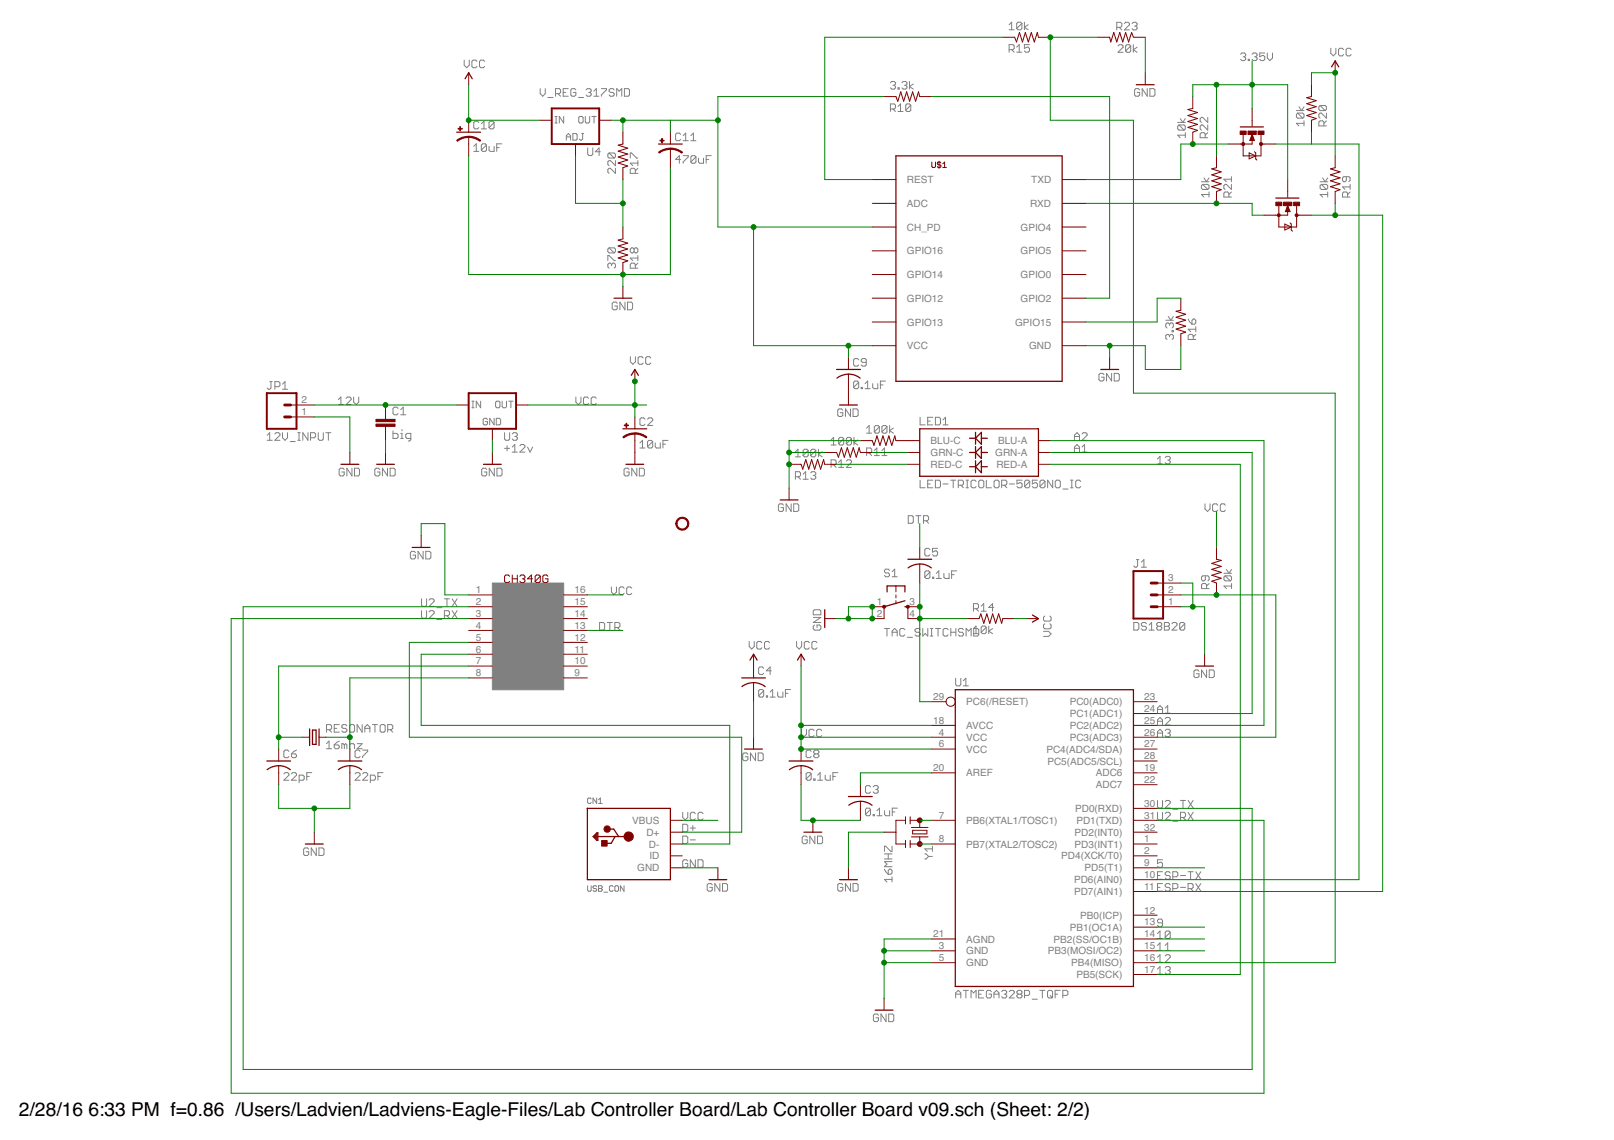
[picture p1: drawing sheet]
<svg xmlns="http://www.w3.org/2000/svg" width="297mm" height="210mm" viewBox="0 0 297 210" stroke-linecap="round" stroke-linejoin="round" font-family="sans-serif">
<path d="M90.6 107.4h13.1v19.6h-13.1z" fill="#808080" stroke="#808080" stroke-width=".18"/>
<g fill="none" stroke="#808080" stroke-width=".18">
<path d="M85.4 11.1v.9l.5 .5 .5-.5v-.9M87.8 11.3l-.3-.2h-.4l-.3 .2v.9l.3 .3h.4l.3-.3M89.2 11.3l-.3-.2h-.4l-.3 .2v.9l.3 .3h.4l.3-.3M99.4 16.3v1l.5 .4 .5-.4v-1M100.8 17.9h1M102.2 17.3h.7l.3-.3v-.4l-.3-.3h-.7v1.4M102.7 17.3l.5 .4M103.7 17h.4M104.6 16.3h-.9v1.4h.9M106 16.6l-.3-.3h-.4l-.2 .3v.9l.2 .2h.4l.3-.2v-.5h-.5M106.5 17.9h.9M107.9 16.6l.2-.3h.5l.2 .3v.2l-.2 .2"/>
<path d="M108.3 17h.3M108.6 17l.2 .3v.2l-.2 .2h-.5l-.2-.2M109.3 17.7h.9M109.3 16.8l.4-.5v1.4M110.7 16.3h.9v.3l-.9 .9v.2M113 16.6l-.2-.3h-.5l-.2 .3v.2l.2 .2h.5l.2 .3v.2l-.2 .2h-.5l-.2-.2M113.5 17.7v-1.4l.5 .5 .4-.5v1.4M114.9 16.3h.7l.2 .3v.9l-.2 .2h-.7zM163.9 15.2l.2-.2h.5l.2 .2v.3l-.2 .2M164.3 15.7h.3M164.6 15.7l.2 .2v.3l-.2 .2h-.5l-.2-.2M165.3 16.2h.2v.2h-.2z"/>
<path d="M165.3 19.6l.4-.5v1.4M166 15.2l.2-.2h.5l.2 .2v.3l-.2 .2M166.5 15.7h.2M166.7 15.7l.2 .2v.3l-.2 .2h-.5l-.2-.2M167.4 15v1.4M167.6 19.4l-.2-.3h-.5l-.2 .3v.9M167.6 19.4v.9l-.2 .2h-.5l-.2-.2M167.6 19.4l-.9 .9M168.1 15.5l-.7 .4 .7 .5M185.7 9.1h.7l.2-.2v-.5l-.2-.2h-.7v1.4M185.7 4.6l.5-.5v1.4M185.7 5.5h.9"/>
<path d="M186.2 9.1l.4 .5M187.1 8.7l.5-.5v1.4M187.1 9.6h1M188.1 4.3v.9l-.3 .3h-.5l-.2-.3M188.1 4.3l-.3-.2h-.5l-.2 .2v.9M188.1 4.3l-1 .9M188.5 4.1v1.4M189.2 4.6l-.7 .4 .7 .5M189.5 8.2h-1v.7l.7-.2 .3 .2v.5l-.3 .2h-.4l-.3-.2M205.5 5h.7l.3-.2v-.5l-.3-.2h-.7v1.4M205.8 8.5l.2-.3h.5l.2 .3v.2l-.9 .9h.9M206 5l.5 .5"/>
<path d="M206.9 4.3l.3-.2h.4l.3 .2v.3l-1 .9h1M208.1 8.5v.9l-.2 .2h-.5l-.2-.2M208.1 8.5l-.2-.3h-.5l-.2 .3v.9M208.1 8.5l-.9 .9M208.3 4.3l.3-.2h.4l.3 .2v.3l-.3 .2M208.6 8.2v1.4M208.8 4.8h.2M209 4.8l.3 .2v.3l-.3 .2h-.4l-.3-.2M209.3 8.7l-.7 .5 .7 .4M209.7 16.6l-.2-.3h-.5l-.2 .3v.9l.2 .2h.5l.2-.2v-.5h-.4M211.1 16.3v1.4l-.9-1.4v1.4M211.6 16.3h.7l.3 .3v.9l-.3 .2h-.7z"/>
<path d="M228.3 10l.3-.2h.4l.3 .2v.2l-.3 .3M228.8 10.5h.2M229 10.5l.3 .2v.2l-.3 .3h-.4l-.3-.3M229.7 10.9h.3v.3h-.3zM230.4 10l.3-.2h.4l.3 .2v.2l-.3 .3M230.9 10.5h.2M231.1 10.5l.3 .2v.2l-.3 .3h-.4l-.3-.3M232.8 9.8h-1v.7l.7-.3 .3 .3v.4l-.3 .3h-.4l-.3-.3M233.2 9.8v.9l.5 .5 .5-.5v-.9M239.1 19.7l.4 .7 .5-.7M243 19.4l-.3 .3v.4l.3 .3h.9M243 19.4h.9l.2 .3v.4l-.2 .3"/>
<path d="M243 19.4l.9 1M244.9 8.9v.9l.5 .5 .5-.5v-.9M247.3 9.1l-.3-.2h-.4l-.3 .2v1l.3 .2h.4l.3-.2M248.7 9.1l-.3-.2h-.4l-.3 .2v1l.3 .2h.4l.3-.2M87.2 26.9l.5-.4v1.4M87.2 27.9h.9M88.1 22.6l-.2-.3h-.5l-.2 .3v.9l.2 .2h.5l.2-.2M88.6 23.7h.9M88.6 22.8l.5-.5v1.4M89.5 26.7v.9l-.2 .3h-.5l-.2-.3M89.5 26.7l-.2-.2h-.5l-.2 .2v.9M89.5 26.7l-.9 .9"/>
<path d="M90 26.9v.7l.2 .3h.7v-1M90.9 22.6l-.2-.3h-.5l-.2 .3v.9M90.9 22.6v.9l-.2 .2h-.5l-.2-.2M90.9 22.6l-.9 .9M91.4 27.2h.5M92.4 26.5h-1v1.4M102.1 22.6h.4M102.1 21.4h.4M102.3 21.4v1.2M103.7 21.4v1.2l-.8-1.2v1.2M104.2 25.8v-.8l.4-.4 .4 .4v.8M104.2 25.2h.8"/>
<path d="M105.4 24.6h.6l.2 .2v.8l-.2 .2h-.6zM106.5 21.6l.2-.2h.4l.2 .2v.8l-.2 .2h-.4l-.2-.2zM107 24.6h.4M107.2 24.6v1l-.2 .2-.4-.2M107.7 21.4v1l.2 .2h.4l.2-.2v-1M108.2 27.2v1.2l.2 .2h.5l.2-.2v-1.2M108.9 21.4h.8M109.3 21.4v1.2M110.5 27.9h-.9l.7-.7v1.4M112.1 28.2h.9l.3 .2v.5l-.3 .2M112.1 28.2l-.2 .2v.5l.2 .2h.9M112.1 28.2l.9 .9"/>
<path d="M113.3 29.6v.9l-1-.9h-.2l-.2 .2v.5l.2 .2M113.3 31v.9l-1-.9h-.2l-.2 .2v.5l.2 .2M116 29.1v-.9h.2l1 .9h.2M116.9 31.9v-.7l-.2-.2h-.5l-.2 .2v.7h1.4M117.4 30h-1.4l.5 .5M117.4 31l-.5 .5M117.4 29.6v.9M125.3 29.4h-1l.7-.7v1.4M125.3 24.7l-.3-.2h-.4l-.3 .2v1l.3 .2h.4l.3-.2M125.7 28.7h1v.2l-1 .9v.3M125.7 25.9h1M125.7 25l.5-.5v1.4"/>
<path d="M127.1 25.9h1M127.1 25l.5-.5v1.4M128.1 28.9l-.3-.2h-.4l-.3 .2v.9M128.1 28.9v.9l-.3 .3h-.4l-.3-.3M128.1 28.9l-1 .9M128.5 29.1v.7l.3 .3h.7v-1M130 29.4h.4M130.9 28.7h-.9v1.4M163.9 20.1h.7l.2-.3v-.4l-.2-.3h-.7v1.4M164.3 20.1l.5 .4M165.3 20.5h.9M216.7 22.5h1.4"/>
<path d="M217 23h.9l.2 .2v.5l-.2 .3M217 23l-.3 .2v.5l.3 .3h.9M217 23l.9 1M217.2 21.8l.5 .7 .4-.7M218.1 24.9h-1.4l.5 .5M218.1 24.4v1M221.1 33.5h1.4M221.3 34l-.2 .2v.4l.2 .3h1M221.3 34h1l.2 .2v.4l-.2 .3M221.3 34l1 .9M221.6 32.8l.4 .7 .5-.7M221.8 25.4v-.7l-.2-.3h-.5l-.2 .3v.7h1.4"/>
<path d="M222.3 21.6v.9l-1-.9h-.2l-.2 .2v.5l.2 .2M222.3 23v1l-1-1h-.2l-.2 .2v.5l.2 .3M222.3 24.4l-.5 .5M222.5 35.8h-1.4l.5 .5M222.5 35.3v1M226.2 36.3v-.7l-.3-.3h-.4l-.3 .3v.7h1.4M226.6 32.5v1M226.6 34v.9l-.9-.9h-.2l-.3 .2v.4l.3 .3M226.6 35.3l-.4 .5M226.6 33h-1.4l.5 .5M238.6 20.4h1.4M238.8 20.8h1l.2 .3v.4l-.2 .3"/>
<path d="M238.8 20.8l-.2 .3v.4l.2 .3h1M238.8 20.8l1 1M240 22.7h-1.4l.5 .5M240 22.2v1M243 33.5h1.3M243.2 34h.9l.2 .2v.4l-.2 .3M243.2 34l-.2 .2v.4l.2 .3h.9M243.2 34l.9 .9M243.4 32.8l.5 .7 .4-.7M243.6 23.2v-.7l-.2-.3h-.4l-.3 .3v.7h1.4M244.1 22.2l-.5 .5M244.1 20.8v1l-.9-1h-.2l-.3 .3v.4l.3 .3"/>
<path d="M244.3 35.8h-1.3l.4 .5M244.3 35.3v1M247.8 32.5v.7l-.3 .3h-.2l-.2-.3v-.4l.2-.3h.9l.3 .3v.4l-.3 .3M248 36.3v-.7l-.2-.3h-.5l-.2 .3v.7h1.4M248.5 35.3l-.5 .5M248.5 34.4h-1.4l.4 .5M248.5 34v.9M111.9 48v-.9h.2l.9 .9h.3M112.1 45.6h.9l.3 .3v.4l-.3 .3M112.1 45.6l-.2 .3v.4l.2 .3h.9M112.1 45.6l.9 1M112.6 48.7l.2-.2h.2l.3 .2v.4l-.3 .3"/>
<path d="M112.6 48.7l-.3-.2h-.2l-.2 .2v.4l.2 .3M112.6 48.7v.2M113.6 55.9l-.2-.3h-.5l-.2 .3v.9l.2 .2h.5l.2-.2v-.5h-.5M115 55.6v1.4l-.9-1.4v1.4M115.5 55.6h.7l.2 .3v.9l-.2 .2h-.7zM116.7 45.9l-.2-.3h-.3l-.2 .3v.4l.2 .3h.3l.2-.3M116.7 45.9l.2-.3h.3l.2 .3v.4l-.2 .3h-.3l-.2-.3M116.7 45.9v.4M116.9 49.4v-.7l-.2-.2h-.5l-.2 .2v.7h1.4M117.4 47.1v.9M117.4 48.5l-.5 .4M117.4 47.5h-1.4l.5 .5"/>
<path d="M214.5 59h1.4M215 58.3l.5 .7 .4-.7M215.2 59.7l-.2-.2h-.2l-.3 .2v.5l.3 .2M215.2 59.7v.2M215.2 59.7l.3-.2h.2l.2 .2v.5l-.2 .2M218.7 58.7l.2 .5 .5 .5M219.6 58.7h.2l.3 .3v.5l-.3 .2h-.4v-.7zM49.6 70.3h.5M49.9 70.3v1.1l-.3 .3h-.2l-.2-.3M50.6 79.9l.2-.2h.5l.2 .2v.2l-.9 1h.9M50.6 71.2h.7l.2-.2v-.5l-.2-.2h-.7v1.4M52 79.7v.9l.5 .5 .4-.5v-.9"/>
<path d="M52 71.7h.9M52 70.7l.5-.4v1.4M54.8 79.7h.5M55 79.7v1.4M56.7 79.7v1.4l-1-1.4v1.4M58.6 79.7v1.1l.2 .3h.5l.2-.3v-1.1M60 79.7h.9M60.4 79.7v1.4M62.3 73.6l.4-.5v1.4M62.3 74.5h.9M63.7 73.3l.2-.2h.5l.2 .2v.3l-.9 .9h.9M65.1 73.1v.9l.5 .5 .4-.5v-.9"/>
<path d="M72.3 79.3v1.4h.7l.3-.2v-.5l-.3-.2h-.7M73.3 75.2l-.3-.2h-.4l-.3 .2v.9l.3 .3h.4l.3-.3M73.7 79.8h.3v.9M73.7 76.4h1M73.7 75.4l.5-.4v1.4M74 79.1v.2M86.8 75.1h.4M86.8 73.9h.4M87 73.9v1.2M88.5 73.9v1.2l-.8-1.2v1.2M89.7 77.2l-.2-.2h-.4l-.2 .2v.8l.2 .2h.4l.2-.2v-.4h-.4M90.9 77v1.2l-.8-1.2v1.2"/>
<path d="M91.2 74.1l.2-.2h.4l.2 .2v.8l-.2 .2h-.4l-.2-.2zM91.3 77h.6l.2 .2v.8l-.2 .2h-.6zM92.4 73.9v1l.2 .2h.4l.2-.2v-1M92.9 79.7v1.1l.2 .3h.5l.2-.3v-1.1M93.6 73.9h.8M94 73.9v1.2M94.3 79.9l.2-.2h.5l.2 .2v.2l-.2 .3M106 73.1v.9l.4 .5 .5-.5v-.9M108.3 73.3l-.2-.2h-.5l-.2 .2v1l.2 .2h.5l.2-.2M109.7 73.3l-.2-.2h-.5l-.2 .2v1l.2 .2h.5l.2-.2M116 65.7v.9l.5 .5 .4-.5v-.9M118.4 65.9l-.3-.2h-.4l-.3 .2v.9l.3 .3h.4l.3-.3"/>
<path d="M118.7 77.2l-.2-.3h-.5l-.2 .3v.9l.2 .2h.5l.2-.2M119.2 77.2l.2-.3h.5l.2 .3v.2l-.9 .9h.9M119.8 65.9l-.3-.2h-.4l-.3 .2v.9l.3 .3h.4l.3-.3M155.1 75.5l-.2-.2h-.5l-.2 .2v1l.2 .2h.5l.2-.2v-.5h-.5M156.5 75.3v1.4l-.9-1.4v1.4M157 75.3h.7l.2 .2v1l-.2 .2h-.7zM158 66.3l-.2-.3h-.5l-.2 .3v.9l.2 .2h.5l.2-.2M158 70.4l-.2-.2h-.5l-.2 .2v.9M158 70.4v.9l-.2 .3h-.5l-.2-.3M158 70.4l-.9 .9M158.5 71.3h.2v.3h-.2zM159.2 71.6h.9"/>
<path d="M159.2 70.6l.5-.4v1.4M159.4 66.7h-.7l-.2-.2v-.2l.2-.3h.5l.2 .3v.9l-.2 .2h-.5l-.2-.2M159.5 78.8l.5-.4v1.4M159.5 79.8h.9M160.6 70.6v.7l.2 .3h.7v-1M161.8 78.6v.9l-.2 .3h-.5l-.2-.3M161.8 78.6l-.2-.2h-.5l-.2 .2v.9M161.8 78.6l-.9 .9M162 70.9h.5M163 70.2h-1v1.4M163.2 78.6v.9l-.2 .3h-.5l-.2-.3M163.2 78.6l-.2-.2h-.5l-.2 .2v.9"/>
<path d="M163.2 78.6l-.9 .9M163.7 78.4v1.4M164.4 78.8l-.7 .5 .7 .5M169.3 76.8v1.4h1M170.7 77.5h.5M171.7 76.8h-1v1.4h1M172.1 76.8h.7l.3 .3v.9l-.3 .2h-.7zM173.5 78.2h1M173.5 77.3l.5-.5v1.4M199.1 79.9l.3-.2h.4l.3 .2v.2l-1 1h1M203.2 69l-.3-.3h-.4l-.3 .3v.9l.3 .2h.4l.3-.2v-.5h-.5M204.6 68.7v1.4l-1-1.4v1.4"/>
<path d="M205.1 68.7h.7l.2 .3v.9l-.2 .2h-.7zM215.2 61.8l-.2-.2h-.2l-.3 .2v.5l.3 .2M215.2 61.8v.2M215.2 61.8l.3-.2h.2l.2 .2v.5l-.2 .2M215.7 60.9h.2v.2h-.2zM219.6 62.5v-.7l-.2-.2h-.5l-.2 .2v.7h1.4M220.1 61.6l-.5 .4M220.1 60.6h-1.4l.4 .5M220.1 60.2v.9M49.2 80.1l.4-.4v1.4M49.2 81.1h.9M53.4 81.3h.9"/>
<path d="M54.8 81.1h.5M57.1 80.6h.7l.3-.2v-.5l-.3-.2h-.7v1.4M63.4 86.4l-.3-.2h-.4l-.3 .2v1l.3 .2h.4l.3-.2v-.5h-.5M64.8 86.2v1.4l-1-1.4v1.4M65.2 86.2h.7l.3 .2v1l-.3 .2h-.7zM69.9 86.4l-.2-.2h-.5l-.2 .2v1l.2 .2h.5l.2-.2v-.5h-.5M71.3 86.2v1.4l-.9-1.4v1.4M71.8 86.2h.7l.2 .2v1l-.2 .2h-.7zM73.7 80.7h.5M75.6 80.7h-.7l-.2-.2v-.5l.2-.2h.7v1.2l-.2 .2h-.3M89.6 86.4l-.3-.2h-.4l-.3 .2v1l.3 .2h.4l.3-.2v-.5h-.5M91 86.2v1.4l-1-1.4v1.4"/>
<path d="M91.5 86.2h.7l.2 .2v1l-.2 .2h-.7zM92.9 82.5h.9M93.3 82.1v.9M94.3 82.3l.4-.4v1.3M94.3 83.2h.9M94.7 80.4h.3M95 80.4l.2 .2v.2l-.2 .3h-.5l-.2-.3M95.7 82.1l.2-.2h.5l.2 .2v.2l-.9 .9h.9M97.1 82.3l.5 .9 .4-.9M115.8 86.4l-.3-.2h-.4l-.2 .2v1l.2 .2h.4l.3-.2v-.5h-.5M117.2 86.2v1.4l-.9-1.4v1.4M117.7 86.2h.7l.2 .2v1l-.2 .2h-.7z"/>
<path d="M117.8 81.6l.4-.5v1.4M117.8 82.5h.9M120.1 81.3l-.2-.2h-.5l-.2 .2v1M120.1 81.3v1l-.2 .2h-.5l-.2-.2M120.1 81.3l-.9 1M120.6 81.6v.7l.2 .2h.7v-.9M122 81.8h.5M122.9 81.1h-.9v1.4M144.2 93l-.2-.2h-.5l-.2 .2v.9l.2 .3h.5l.2-.3v-.4h-.5M145.6 92.8v1.4l-.9-1.4v1.4M146.1 92.8h.7l.2 .2v.9l-.2 .3h-.7zM146.4 83.2l.5-.5v1.4"/>
<path d="M146.4 84.1h.9M146.4 87.8h.7l.2-.3v-.4l-.2-.3h-.7v1.4M146.9 87.8l.4 .4M147.8 87.3l.5-.5v1.4M147.8 88.2h.9M148.7 83v.9l-.2 .2h-.5l-.2-.2M148.7 83l-.2-.3h-.5l-.2 .3v.9M148.7 83l-.9 .9M149.2 87.1l.2-.3h.5l.2 .3v.2l-.2 .2M149.7 87.5h.2M149.9 87.5l.2 .3v.2l-.2 .2h-.5l-.2-.2M150.1 83v.9l-.2 .2h-.5l-.2-.2"/>
<path d="M150.1 83l-.2-.3h-.5l-.2 .3v.9M150.1 83l-.9 .9M150.6 82.7v1.4M151.3 83.2l-.7 .5 .7 .4M153 81l.4-.5v1.4M153 81.9h.9M153 85.6h.6l.3-.2v-.5l-.3-.2h-.6v1.4M153.4 85.6l.5 .5M154.3 85.1l.5-.4v1.4M154.3 86.1h1M155.3 80.8v.9l-.3 .2h-.4l-.3-.2M155.3 80.8l-.3-.3h-.4l-.3 .3v.9"/>
<path d="M155.3 80.8l-1 .9M155.8 84.9l.2-.2h.5l.2 .2v.2l-.9 1h.9M156.7 80.8v.9l-.2 .2h-.5l-.2-.2M156.7 80.8l-.2-.3h-.5l-.2 .3v.9M156.7 80.8l-.9 .9M157.2 80.5v1.4M157.9 81l-.7 .5 .7 .4M159.5 83.4h.7l.2-.2v-.5l-.2-.2h-.7v1.4M160 83.4l.4 .5M160.9 83l.5-.5v1.4M160.9 83.9h.9M162.3 83l.5-.5v1.4"/>
<path d="M162.3 83.9h.9M167.2 95h.7l.2 .2v.9l-.2 .3h-.7zM168.6 95h.9M169 95v1.4M169.3 88.4v1.4h1M170 95.9h.7l.2-.2v-.5l-.2-.2h-.7v1.4M170.4 95.9l.5 .5M170.7 89.1h.5M171.7 88.4h-1v1.4h1M172.1 88.4h.7l.3 .2v1l-.3 .2h-.7zM173.5 89.1h1M175 88.4h.9"/>
<path d="M175.4 88.4v1.4M176.4 89.3h.7l.2-.2v-.5l-.2-.2h-.7v1.4M176.8 89.3l.5 .5M177.8 89.8h.4M177.8 88.4h.4M178 88.4v1.4M179.6 88.6l-.2-.2h-.5l-.2 .2v1l.2 .2h.5l.2-.2M180.4 88.4h.4l.3 .2v1l-.3 .2h-.4l-.3-.2v-1zM181.5 88.4v1.4h1M183.2 88.4h.4l.3 .2v1l-.3 .2h-.4l-.3-.2v-1zM184.3 89.3h.8l.2-.2v-.5l-.2-.2h-.8v1.4M184.8 89.3l.5 .5"/>
<path d="M185.8 89.1h.9M188.1 88.4h-.9v.7l.4-.2h.3l.2 .2v.5l-.2 .2h-.5l-.2-.2M189.5 88.6v1l-.2 .2h-.5l-.2-.2M189.5 88.6l-.2-.2h-.5l-.2 .2v1M189.5 88.6l-.9 1M190.9 88.4h-.9v.7l.5-.2h.2l.2 .2v.5l-.2 .2h-.5l-.2-.2M192.3 88.6v1l-.2 .2h-.5l-.2-.2M192.3 88.6l-.2-.2h-.5l-.2 .2v1M192.3 88.6l-.9 1M193.7 88.4v1.4l-.9-1.4v1.4M194.2 88.6l.2-.2h.5l.2 .2v1l-.2 .2h-.5l-.2-.2zM195.6 90h1"/>
<path d="M197 89.8h.5M197 88.4h.5M197.3 88.4v1.4M197.7 81.1v-1l.5-.4 .5 .4v1M197.7 82.5h1M197.7 83.2v-.9l.5-.4 .5 .4v.9M197.7 80.4h1M198.9 88.6l-.2-.2h-.5l-.2 .2v1l.2 .2h.5l.2-.2M199.1 83.2h1M199.1 82.3l.5-.4v1.3M213 84.5l.5-.5v1.4M213 85.4h1"/>
<path d="M214.4 84.3l.3-.3h.4l.3 .3v.2l-.3 .2M214.9 84.7h.2M215.1 84.7l.3 .3v.2l-.3 .2h-.4l-.3-.2M221.8 92.8v.9l.4 .5 .5-.5v-.9M224.1 93l-.2-.2h-.5l-.2 .2v.9l.2 .3h.5l.2-.3M225.5 93l-.2-.2h-.5l-.2 .2v.9l.2 .3h.5l.2-.3M76.5 101.7l-.3-.2h-.4l-.3 .2v1l.3 .2h.4l.3-.2v-.5h-.5M77.6 110.3v1.1l.2 .3h.5l.2-.3v-1.1M77.6 112.4v1.2l.2 .2h.5l.2-.2v-1.2M77.9 101.5v1.4l-1-1.4v1.4M78.4 101.5h.7l.2 .2v1l-.2 .2h-.7zM79 110.5l.2-.2h.5l.2 .2v.2l-.9 1h.9"/>
<path d="M79 112.7l.2-.3h.5l.2 .3v.2l-.9 .9h.9M80.4 111.9h.9M80.4 114.1h.9M81.8 113.4h.7l.2-.3v-.4l-.2-.3h-.7v1.4M81.8 110.3h.9M82.3 110.3v1.4M82.3 113.4l.4 .4M83.2 110.3l.9 1.4M83.2 112.4l.9 1.4M84.1 110.3l-.9 1.4M84.1 112.4l-.9 1.4M110.3 114.6h.7l.3 .3v.9l-.3 .2h-.7z"/>
<path d="M111.8 114.6h.9M112.2 114.6v1.4M112.5 108.1v.9l.5 .5 .5-.5v-.9M113.2 115.5h.7l.2-.2v-.4l-.2-.3h-.7v1.4M113.6 115.5l.5 .5M114.9 108.3l-.3-.2h-.4l-.3 .2v.9l.3 .3h.4l.3-.3M116.3 108.3l-.3-.2h-.4l-.3 .2v.9l.3 .3h.4l.3-.3M137.9 118.1v.9l.4 .5 .5-.5v-.9M140.2 118.3l-.2-.2h-.5l-.2 .2v1l.2 .2h.5l.2-.2M141.6 118.3l-.2-.2h-.5l-.2 .2v1l.2 .2h.5l.2-.2M146.6 118.1v.9l.5 .5 .4-.5v-.9M148.9 118.3l-.2-.2h-.4l-.3 .2v1l.3 .2h.4l.2-.2"/>
<path d="M149.7 113.7h1.4l-1.4 .9h1.4M149.9 115.1l-.2 .2v.5l.2 .2h.9l.3-.2v-.5l-.3-.2h-.4v.4M149.9 112.3h.9l.3 .2v.7h-1.4v-.7zM150.4 118.3l-.3-.2h-.5l-.2 .2v1l.2 .2h.5l.3-.2M162.8 115.7h.9M163.2 115.7v1.4M163.7 105l-.2-.2h-.5l-.2 .2v.3l.2 .2h.5l.2 .2v.3l-.2 .2h-.5l-.2-.2M164.2 117.1v-.9l.5-.5 .4 .5v.9M164.2 116.4h.9M164.2 106.2h.9M164.2 105.3l.5-.5v1.4M166.5 116l-.2-.3h-.5l-.2 .3v.9l.2 .2h.5l.2-.2"/>
<path d="M167 117.3h.9M169.3 116l-.2-.3h-.5l-.2 .3v.2l.2 .2h.5l.2 .2v.3l-.2 .2h-.5l-.2-.2M169.8 115.7v1.4l.5-.5 .5 .5v-1.4M171.1 105.3l-.2-.2h-.5l-.2 .2v1M171.1 105.3v1l-.2 .2h-.5l-.2-.2M171.1 101.2l-.2-.2h-.5l-.2 .2v.9l.2 .3h.5l.2-.3M171.1 105.3l-.9 1M171.2 115.7h.5M171.2 117.1h.5M171.4 115.7v1.4M171.6 106.3h.3v.2h-.3zM172.2 115.7h.9"/>
<path d="M172.3 106.5h.9M172.3 105.6l.5-.5v1.4M172.6 101h-1v.7l.5-.3h.2l.3 .3v.4l-.3 .3h-.4l-.3-.3M172.6 115.7v1.4M173.7 105.6v.7l.2 .2h.8v-.9M174.5 116l-.2-.3h-.5l-.2 .3v.9l.2 .2h.5l.2-.2M175 116.4h.9M175 115.7v1.4M175.1 105.8h.5M175.9 115.7v1.4M176.1 105.1h-1v1.4M177.3 116l-.2-.3h-.5l-.2 .3v.2l.2 .2h.5l.2 .2v.3l-.2 .2h-.5l-.2-.2"/>
<path d="M177.8 117.1v-1.4l.5 .5 .4-.5v1.4M179.2 115.7l.4-.4v1.4M179.2 116.7h.9M179.2 112.1h.7l.2-.3v-.4l-.2-.3h-.7v1.4M179.2 115.7h.7l.2 .3v.9l-.2 .2h-.7zM179.6 112.1l.5 .4M180.6 111.6l.4-.5v1.4M180.6 112.5h.9M181.5 115.5v.9l-.2 .3h-.5l-.2-.3M181.5 115.5l-.9 .9M181.5 115.5l-.2-.2h-.5l-.2 .2v.9M182 115.3v1.4"/>
<path d="M182.7 115.7l-.7 .5 .7 .5M182.9 111.8h-.9l.7-.7v1.4M192 116.2h1l.4 .5-.4 .5h-1M192.3 114.9l-.3 .2v.4l.3 .3h.9l.2-.3v-.4l-.2-.2M192.3 113.4l-.3 .3v.4l.3 .3h.9l.2-.3v-.4l-.2-.3M208.7 114.6h.7l.2 .3v.9l-.2 .2h-.7zM209.1 103h.5M209.4 103v1.2l-.3 .2h-.2l-.2-.2M210.1 104.4h.9M210.1 103.5l.4-.5v1.4M211 114.9l-.2-.3h-.5l-.2 .3v.2l.2 .2h.5l.2 .2v.3l-.2 .2h-.5l-.2-.2M211.5 116h.9"/>
<path d="M211.5 115.1l.4-.5v1.4M213.1 115.3l-.2 .2v.3l.2 .2h.5l.2-.2v-.3l-.2-.2M213.1 115.3l-.2-.2v-.2l.2-.3h.5l.2 .3v.2l-.2 .2M213.1 115.3h.5M214.3 114.6h.7l.2 .3v.2l-.2 .2 .2 .2v.3l-.2 .2h-.7zM214.3 115.3h.7M215.7 114.9l.2-.3h.5l.2 .3v.2l-.9 .9h.9M218 114.9v.9l-.2 .2h-.5l-.2-.2M218 114.9l-.2-.3h-.5l-.2 .3v.9M218 114.9l-.9 .9M221.8 106v.7l-.2 .3h-.2l-.3-.3v-.4l.3-.3h.9l.2 .3v.4l-.2 .3M222.1 108.4v-.7l-.3-.3h-.4l-.3 .3v.7h1.4"/>
<path d="M222.5 107.4l-.4 .5M225.3 105.6h1.4M225.5 106h.9l.3 .3v.4l-.3 .3M225.5 106l-.2 .3v.4l.2 .3h.9M225.5 106l.9 1M225.7 104.9l.5 .7 .5-.7M226.7 107.9h-1.4l.4 .5M226.7 107.4v1M53.2 138.3l-.3-.2h-.4l-.3 .2v1l.3 .2h.4l.3-.2M53.6 138.8h.7l.3 .2v.3l-.3 .2h-.4l-.3-.2zM54.6 138.1l-.5 .2-.5 .5M60.1 136.9l.5-.4v1.4"/>
<path d="M60.1 137.9h.9M60.1 134.3h.7l.2-.2v-.5l-.2-.2h-.7v1.4M60.6 134.3l.4 .5M61.5 137.2h.7l.2 .2v.2l-.2 .3h-.5l-.2-.3zM61.5 134.1h.5M62.4 136.5l-.4 .2-.5 .5M62.4 133.4h-.9v1.4h.9M63.4 137.2v.7M63.4 137.2l.2-.3 .2 .3v.7M63.4 137.2l-.3-.3h-.2v1M63.8 133.6l-.2-.2h-.5l-.2 .2v.3l.2 .2h.5l.2 .2v.3l-.2 .2h-.5l-.2-.2M64.3 137.2l.3-.3h.4l.3 .3v.7"/>
<path d="M64.3 136.5v1.4M64.6 133.4h.4l.3 .2v1l-.3 .2h-.4l-.3-.2v-1zM65.7 136.9h1l-1 1h1M66.3 138.3l-.3-.2h-.4l-.3 .2v1l.3 .2h.4l.3-.2M66.7 133.4v1.4l-1-1.4v1.4M66.7 138.1h1v.2l-1 1v.2M67.1 134.1h1M67.1 134.8v-.9l.5-.5 .5 .5v.9M68.5 133.4h1M69 133.4v1.4M70.2 133.4h.5l.2 .2v1l-.2 .2h-.5l-.2-.2v-1zM71.4 134.3h.7l.2-.2v-.5l-.2-.2h-.7v1.4"/>
<path d="M71.8 134.3l.5 .5M137.6 138.9l-.2-.3h-.5l-.2 .3v.9l.2 .3h.5l.2-.3v-.5h-.4M139 138.6v1.5l-.9-1.5v1.5M139.5 138.6h.7l.3 .3v.9l-.3 .3h-.7zM140.5 127.2l-.9 .9M140.5 123l-.2-.2h-.5l-.2 .2v1l.2 .2h.5l.2-.2M140.5 127.2l-.2-.2h-.5l-.2 .2v.9M140.5 127.2v.9l-.2 .3h-.5l-.2-.3M141 128.1h.3v.3h-.3zM141.7 128.4h1M141.7 127.4l.5-.4v1.4M142 123.5h-1l.7-.7v1.4"/>
<path d="M143.1 127.4v.7l.3 .3h.7v-1M144.5 127.7h.5M145.5 127h-1v1.4M147.5 134.3v.9l.5 .5 .4-.5v-.9M149.3 138.3l-.2-.2h-.5l-.2 .2v1l.2 .2h.5l.2-.2M149.8 134.5l-.2-.2h-.5l-.2 .2v.9l.2 .3h.5l.2-.3M150 138.8l-.2-.2v-.3l.2-.2h.5l.2 .2v.3l-.2 .2M150 138.8l-.2 .2v.3l.2 .2h.5l.2-.2v-.3l-.2-.2M150 138.8h.5M151.2 134.5l-.2-.2h-.5l-.2 .2v.9l.2 .3h.5l.2-.3M175.9 124.9v1.1l.2 .3h.5l.2-.3v-1.1M177.3 125.3l.5-.4v1.4"/>
<path d="M177.3 126.3h.9M213 131.3v-.9l.5-.5 .5 .5v.9M213 133.5v-.9l.5-.5 .5 .5v.9M213 135.7v-1l.5-.4 .5 .4v1M213 130.6h1M213 132.8h1M213 135h1M214.4 132.3l.3-.2h.4l.3 .2v.3l-1 .9h1M214.4 134.5l.3-.2h.4l.3 .2v.2l-.3 .3M214.4 130.4l.5-.5v1.4M214.4 131.3h1M214.9 135h.2"/>
<path d="M215.1 135l.3 .2v.2l-.3 .3h-.4l-.3-.3M220.7 123.6l-.3-.2h-.4l-.3 .2v.9l.3 .3h.4l.3-.3v-.4h-.5M222.1 123.4v1.4l-1-1.4v1.4M222.5 123.4h.7l.3 .2v.9l-.3 .3h-.7zM52.2 142.5l.3-.2h.4l.3 .2v.2l-1 1h1M53.6 142.5l.3-.2h.4l.3 .2v.2l-1 1h1M55.1 143.7h.7l.2-.3v-.4l-.2-.3h-.7v1.4M56.5 143h.4M56.8 156.4l-.2-.3h-.5l-.2 .3v.9l.2 .2h.5l.2-.2v-.5h-.5M57.4 142.3h-.9v1.4M58.2 156.1v1.4l-.9-1.4v1.4M58.7 156.1h.7l.2 .3v.9l-.2 .2h-.7z"/>
<path d="M65.3 142.5l.3-.2h.4l.3 .2v.2l-1 1h1M66.7 142.5l.3-.2h.4l.3 .2v.2l-1 1h1M68.2 143.7h.7l.2-.3v-.4l-.2-.3h-.7v1.4M69.6 143h.4M70.5 142.3h-.9v1.4M108.8 147.1l-.2-.2h-.3l-.2 .2v.7l.2 .1h.3l.2-.1M109.8 146.9v1l-.7-1v1M110.2 147.9h.6M110.2 147.3l.3-.4v1M125.6 153.9h.7l.3 .3v.9l-.3 .2h-.7zM125.6 149.6v.9l.5 .5 .5-.5v-.9M125.6 151.8h.7l.3 .2v.9l-.3 .3h-.7z"/>
<path d="M126.6 158.5l-.3-.2h-.4l-.3 .2v1l.3 .2h.4l.3-.2v-.5h-.5M127 154.6h1M127 152.5h1M127.5 152v.9M128 149.8l-.3-.2h-.4l-.3 .2v.9l.3 .3h.4l.3-.3M128 158.3v1.4l-1-1.4v1.4M128.5 158.3h.7l.2 .2v1l-.2 .2h-.7zM129.4 149.8l-.2-.2h-.5l-.2 .2v.9l.2 .3h.5l.2-.3M148.6 154.2l-.3-.3h-.4l-.3 .3v.9l.3 .2h.4l.3-.2v-.5h-.5M149.3 142.5l-.2-.2h-.5l-.2 .2v.9M149.3 142.5v.9l-.2 .3h-.5l-.2-.3M149.3 142.5l-.9 .9"/>
<path d="M149.8 143.4h.2v.3h-.2zM150 153.9v1.4l-1-1.4v1.4M150.5 153.9h.7l.2 .3v.9l-.2 .2h-.7zM150.5 143.7h.9M150.5 142.7l.4-.4v1.4M151.9 142.7v.7l.2 .3h.7v-1M153.3 143h.5M154.2 142.3h-.9v1.4M160.2 144.9l-.2-.2h-.5l-.2 .2v.9l.2 .2h.5l.2-.2M160.2 149l-.2-.2h-.5l-.2 .2v1M160.2 149v1l-.2 .2h-.5l-.2-.2M160.2 149l-.9 1"/>
<path d="M160.7 150h.2v.2h-.2zM160.7 144.9l.2-.2h.5l.2 .2v.2l-.2 .3M161.2 145.4h.2M161.4 150.2h.9M161.4 149.3l.5-.5v1.4M161.4 145.4l.2 .2v.2l-.2 .2h-.5l-.2-.2M162.8 158.2h1.4M162.8 157.2h1.4M162.8 149.3v.7l.2 .2h.7v-.9M163.5 157.2v1M164.2 155.8v1h-.3l-.9-1h-.2v1M164.2 158.6h-1.4l.4 .5-.4 .5h1.4"/>
<path d="M164.2 149.5h.5M165.1 148.8h-.9v1.4M170.2 157.2h.2l.5 .5M170.9 157.7l-.5 .5h-.2M170.9 157.7h.7M171.6 155.8v1M171.6 156.3h-1.4l.5 .5M213 147.4v1.1l.3 .3h.4l.3-.3v-1.1M213 149.6v1.1l.3 .3h.4l.3-.3v-1.1M214 158.3h-1v.7l.5-.2h.2l.3 .2v.5l-.3 .2h-.4l-.3-.2M214.4 147.6l.3-.2h.4l.3 .2v.2l-1 1h1M214.4 149.8l.3-.2h.4l.3 .2v.3l-1 .9h1"/>
<path d="M215.8 149h1M215.8 151.2h1M217.3 150.5h.7l.2-.2v-.5l-.2-.2h-.7v1.4M217.3 147.4h.9M217.7 147.4v1.4M217.7 150.5l.5 .5M218.7 147.4l.9 1.4M218.7 149.6l.9 1.4M219.6 147.4l-.9 1.4M219.6 149.6l-.9 1.4M108.1 163.1v.8l.2 .2h.3l.2-.2v-.8M109.8 163.3l-.2-.2h-.3l-.2 .3 .2 .2h.3l.2 .3-.2 .2h-.3l-.2-.2"/>
<path d="M110.2 163.1h.5l.1 .2-.1 .3 .1 .3-.1 .2h-.5zM110.2 163.6h.5M111.1 164.3h.7M112.8 163.3l-.1-.2h-.4l-.1 .2v.6l.1 .2h.4l.1-.2M113.2 163.3l.1-.2h.4l.1 .2v.6l-.1 .2h-.4l-.1-.2zM114.9 163.1v1l-.7-1v1M131.1 162.9l-.2-.2h-.5l-.2 .2v1l.2 .2h.5l.2-.2v-.5h-.5M132.5 162.7v1.4l-.9-1.4v1.4M133 162.7h.7l.2 .2v1l-.2 .2h-.7zM155.1 162.9l-.2-.2h-.5l-.2 .2v1l.2 .2h.5l.2-.2v-.5h-.5M156.5 162.7v1.4l-.9-1.4v1.4M157 162.7h.7l.2 .2v1l-.2 .2h-.7z"/>
<path d="M162.8 160l.2 .5 .5 .5M163.5 160.3l.2-.3h.2l.3 .3v.4l-.3 .3h-.4zM164.2 161.9h-1.4l.4 .5M164.2 161.5v.9M213 163.4h.5M213 178.4l.5-.4v1.4M213 171.9l.5-.5v1.4M213 174.1l.5-.5v1.4M213 176.3l.5-.5v1.4M213 179.4h1M213 175h1M213 177.2h1"/>
<path d="M213 172.8h1M213 161.2h.5M214 160.5h-1v1.4h1M214 162.7h-1v1.4h1M214 169.9h-.7l-.3-.2v-.2l.3-.3h.4l.3 .3v.9l-.3 .2h-.4l-.3-.2M214.4 178.2l.3-.2h.4l.3 .2v.2l-.3 .3M214.4 176l.3-.2h.4l.3 .2v.3l-1 .9h1M214.4 175h1M214.4 174.1l.5-.5v1.4M214.9 178.7h.2M215.1 178.7l.3 .2v.2l-.3 .3h-.4l-.3-.3M215.4 160.7l-.3-.2h-.4l-.3 .2v.3l.3 .2h.4l.3 .2v.3l-.3 .2h-.4l-.3-.2"/>
<path d="M215.4 162.9l-.3-.2h-.4l-.3 .2v.3l.3 .2h.4l.3 .2v.3l-.3 .2h-.4l-.3-.2M215.4 171.7v.9l-.3 .2h-.4l-.3-.2M215.4 171.7l-.3-.3h-.4l-.3 .3v.9M215.4 171.7l-1 .9M215.8 163.6h.7l.3-.2v-.5l-.3-.2h-.7v1.4M215.8 161.4h.7l.3-.2v-.5l-.3-.2h-.7v1.4M217.3 163.4h.9M217.3 161.2h.9M218.7 163.6h.7l.2-.2v-.5l-.2-.2h-.7v1.4M218.7 160.5h.9M219.1 160.5v1.4M219.1 163.6l.5 .5"/>
<path d="M220.1 160.5l.9 1.4M220.1 162.7l.9 1.4M221 160.5l-.9 1.4M221 162.7l-.9 1.4M161.7 186.9l-.3-.2h-.4l-.3 .2v1l.3 .2h.4l.3-.2v-.5h-.5M163.1 186.7v1.4l-1-1.4v1.4M163.6 186.7h.7l.2 .2v1l-.2 .2h-.7zM175.9 183.7v-.9l.5-.4 .4 .4v.9M175.9 183h.9M177.3 182.4h.9M177.8 182.4v1.3M178.7 183.7v-1.3l.5 .4 .4-.4v1.3"/>
<path d="M180.1 183h.5M181 182.4h-.9v1.3h.9M182.5 182.6l-.3-.2h-.4l-.3 .2v.9l.3 .2h.4l.3-.2v-.5h-.5M182.9 183h1M182.9 183.7v-.9l.5-.4 .5 .4v.9M184.3 182.6l.3-.2h.4l.3 .2v.2l-.3 .2M184.8 183h.2M185 183l.3 .3v.2l-.3 .2h-.4l-.3-.2M185.7 182.6l.3-.2h.4l.3 .2v.2l-1 .9h1M187.4 183h.5M187.4 183l-.2-.2v-.2l.2-.2h.5l.2 .2v.2l-.2 .2M187.4 183l-.2 .3v.2l.2 .2h.5l.2-.2v-.2l-.2-.3"/>
<path d="M188.6 183.3h.7l.2-.3v-.4l-.2-.2h-.7v1.3M190 184h.9M191.4 182.4h.9M191.8 182.4v1.3M193 182.4h.5l.2 .2v.9l-.2 .2h-.5l-.2-.2v-.9zM193.3 183.3l.4 .4M194.2 183h.4M195.1 182.4h-.9v1.3M195.6 183.3h.7l.2-.3v-.4l-.2-.2h-.7v1.3"/>
</g>
<path d="M101.5 20h8.8v6.5h-8.8zM49.1 72.4h5.5v6.6h-5.5zM86.3 72.4h8.7v6.6h-8.7zM208.6 105.2h5.5v8.7h-5.5z" fill="none" stroke="#800000" stroke-width=".36"/>
<path d="M52.4 74.6h1.1M52.4 76.8h1.1M211.9 107.4h1.1M211.9 109.5h1.1M211.9 111.7h1.1" fill="none" stroke="#800000" stroke-width=".53"/>
<g fill="none" stroke="#800000" stroke-width=".18">
<path d="M86.3 13.4v2.2M162.7 17.8h2.2M169.3 17.8h2.1M184.6 6.9h2.1M191.1 6.9h2.2M202 6.9h2.2M208.6 6.9h2.2M210.8 13.4v2.2M219.5 17.8v2.2M230.4 20v3.2M241.4 15.6v2.2M245.7 11.2v2.2"/>
<path d="M86.3 22.1v2.2M86.3 25.2v3.5M99.4 22.1h2.1M105.9 26.5v2.2M110.3 22.1h2.2M114.6 24.3v2.2M114.6 30.9v2.2M123.4 24.3v2.2M123.4 27.4v3.5M160.5 33.1h4.4M160.5 37.4h4.4M171.5 29.8v.9l.2 .1h.3l.2-.1v-.9"/>
<path d="M172.8 29.7v1.3M173.2 30l-.2-.2h-.3l-.2 .4 .2 .1h.3l.2 .4-.2 .1h-.3l-.2-.1M173.5 30.8h.7M173.5 30.2l.3-.4v1M195.5 33.1h4.4M195.5 37.4h4.4M219.5 24.3v2.2M223.9 28.7v2.2M223.9 35.3v2.1M228.8 24.8v3.9h3.3v-3.9M229.9 28.2l1.2 .5-1.2 .6zM230.4 25.8v.7h-4.3"/>
<path d="M230.4 24.8l.5 1.1h-.9zM230.9 27.9l.2 .3v1.1l.2 .2M232.1 26.5h2.7M235.4 37.9v3.9h3.2v-3.9M237 38.9v.7h-4.4M237 33.1v3.2M237 37.9l.4 1.1h-.8zM238.6 39.6h2.8M241.4 22.1v2.2M245.7 28.7v2.2M245.7 35.3v2.1M114.6 41.8v2.2"/>
<path d="M114.6 48.4v2.1M114.6 52.7v2.2M160.5 41.8h4.4M160.5 46.2h4.4M160.5 50.5h4.4M160.5 54.9h4.4M160.5 59.3h4.4M195.5 41.8h4.4M195.5 46.2h4.4M195.5 50.5h4.4M195.5 54.9h4.4M195.5 59.3h4.4"/>
<path d="M217.3 54.9v2.2M236.5 41.3l1.1 .5-1.1 .6zM237.4 41l.2 .3v1.1l.3 .2M53.5 76.8h4.3M53.5 74.6h4.3M71 74.6v2.6M71 78.5v2.6M84.1 74.6h2.2M90.6 79v2.1M95 74.6h2.2M116.8 68v2.2M116.8 76.8v2.2"/>
<path d="M116.8 79.8v5.7M156.1 65.8v2.2M156.1 68.9v5.7M160.5 63.6h4.4M195.5 63.6h4.4M204.2 65.8v2.2M217.3 61.5v2.1M64.4 83.3v2.2M71 83.3v2.2M77.5 98.6v2.2M90.6 83.3v2.2M145.2 85.5h2.2"/>
<path d="M145.2 89.9v2.2M151.8 83.3h2.2M151.8 85.5h2.2M158.3 81.1h2.2M158.3 83.3h2.2M164.9 81.1h4.4M167.1 83.3h2.2M167.1 85.5h2.2M191.1 81.1h2.2M191.1 83.3h2.2M191.1 85.5h2.2M86.3 111.7h4.3"/>
<path d="M86.3 113.9h4.3M86.3 109.5h4.3M86.3 116.1h4.3M86.3 118.3h4.3M93.8 106.1l-.2-.2h-.5l-.2 .2v.9l.2 .3h.5l.2-.3M94.3 105.9v1.4M94.3 106.6h.9M95.2 105.9v1.4M95.7 106.1l.2-.2h.5l.2 .2v.2l-.2 .3M96.1 106.6h.3M96.4 106.6l.2 .2v.2l-.2 .3h-.5l-.2-.3M98 106.6h-.9l.7-.7v1.4"/>
<path d="M99.4 106.1l-.2-.2h-.5l-.2 .2v.9M99.4 106.1v.9l-.2 .3h-.5l-.2-.3M99.4 106.1l-.9 .9M100.8 106.1l-.2-.2h-.5l-.2 .2v.9l.2 .3h.5l.2-.3v-.4h-.4M103.7 111.7h4.4M103.7 113.9h4.4M103.7 109.5h4.4M103.7 116.1h4.4M103.7 118.3h4.4M151.8 113.9h2.2M160.5 111.7h2.2v2.2h-2.2M164.9 107.9v1.1"/>
<path d="M164.9 109.5v.6M164.9 110.6v.6M169.3 100.8v2.2M169.3 103.8v3.6M169.3 111.7h-2.2v2.2h2.2M178 113.9h2.2M184.6 113.9h2.1M188.9 113.9h2.2M213 111.7h4.3M213 109.5h4.3M213 107.4h4.3M223.9 100.8v2.2"/>
<path d="M223.9 107.4v2.1M51.3 137.9v2.2M55.7 135.7h1.3M58.7 135.7h1.3M64.4 137.9v2.2M86.3 120.5h4.3M86.3 122.6h4.3M86.3 124.8h4.3M103.7 120.5h4.4M103.7 122.6h4.4M103.7 124.8h4.4M138.7 120.5v4.3"/>
<path d="M138.7 125.7v3.5M138.7 135.7v2.2M147.4 120.5v2.1M147.4 137.9v2.2M171.4 135.7h4.4M171.4 137.9h4.4M171.4 133.6h4.4M171.4 129.2h2.7M208.6 135.7h4.4M208.6 137.9h4.4M208.6 133.6h4.4M208.6 131.4h4.4"/>
<path d="M208.6 129.2h4.4M221.7 120.5v2.1M51.3 141v3.5M57.8 153.2v2.2M64.4 141v3.5M123.4 155.4h2.2M123.4 151h2.2M123.4 159.8h2.2M123.4 157.6h2.2M123.4 153.2h2.2M132.1 159.8v2.2M147.4 141v3.5"/>
<path d="M149.6 151v2.2M156.1 159.8v2.2M158.3 144.5v2.2M158.3 147.6v3.4M162.7 153.2h2.2M166.6 151h-1.7v4.4h1.7M166.6 150.4v1.3M166.6 154.7v1.4M167.5 151h1.8v1.4M167.5 150.4v1.3M167.5 154.7v1.4M167.7 154.1h3.1"/>
<path d="M167.7 152.4h3.1M168 152.9h2.6v.6h-2.6zM169.3 154.1v1.3h-1.8M171.4 155.4h4.4M171.4 151h4.4M171.4 142.3h4.4M208.6 155.4h4.4M208.6 151h4.4M208.6 142.3h4.4M208.6 159.8h4.4M208.6 157.6h4.4M208.6 153.2h4.4"/>
<path d="M208.6 148.8h4.4M208.6 144.5h4.4M208.6 140.1h4.4M171.4 175.1h4.4M171.4 177.2h4.4M171.4 172.9h4.4M208.6 179.4h4.4M208.6 175.1h4.4M208.6 177.2h4.4M208.6 172.9h4.4M208.6 170.7h4.4M208.6 168.5h4.4"/>
<path d="M208.6 164.1h4.4M208.6 162h4.4M162.7 183.8v2.2"/>
<circle cx="175" cy="129.2" r=".85"/>
</g>
<g fill="none" stroke="#800000" stroke-width=".23">
<path d="M85.6 14.5l.7-1.1 .6 1.1M209.1 15.6h3.3M245.1 12.3l.6-1.1 .7 1.1M84.1 24.3h4.3M121.2 26.5h4.4M164.9 28.7h30.6v41.5h-30.6zM228.3 23.4h4.2M234.8 36.5h4.3M113 54.9h3.3M114.6 79h4.4M116.2 69.1l.6-1.1 .7 1.1M154 68h4.3"/>
<path d="M154 69.6a3.5 3.5 0 0 1 4.3 0M154.5 74.6h3.3M169.3 79h21.8v8.7h-21.8zM179.5 79.6v2.2M180.6 79.6v2.2l-1.1-1.1zM202.6 68h3.3M62.8 85.5h3.2M69.3 85.5h3.3M89 85.5h3.2M115.2 85.5h3.3M143.6 92.1h3.3M178.4 83.3h1.1"/>
<path d="M178.4 80.7h1.1M178.4 85.9h1.1M179.5 83.3l1.1-1.1v2.2zM179.5 82.2v2.2M179.5 84.8v2.2M180.6 84.8v2.2l-1.1-1.1zM180.6 83.3h1.1M180.6 80.7h1.1M180.6 85.9h1.1M75.9 100.8h3.2M151.8 112.3v3.2M163.3 109v-1.1h3.2v1.1"/>
<path d="M166.5 111.7h.6M166.5 110.6l-3.8 1.1M167.1 103h4.3M167.1 104.6a3.5 3.5 0 0 1 4.3 0M190 113.2l1.1 .7-1.1 .7M57 134.2v3.1M57.5 134.4h.7v2.7h-.7zM58.7 134.2v3.1M136.5 124.8h4.4M136.5 126.4a3.5 3.5 0 0 1 4.3 0M137 137.9h3.3M138 121.5l.7-1 .6 1"/>
<path d="M146.8 121.5l.6-1 .7 1M175.8 127h32.8v54.6h-32.8zM220 122.6h3.3M49.1 140.1h4.4M49.2 141.7a3.4 3.4 0 0 1 4.2 0M56.2 155.4h3.3M62.2 140.1h4.4M62.3 141.7a3.5 3.5 0 0 1 4.2 0M108.1 148.8h15.3v13.2h-15.3zM109.2 154l.7-.6h.1v1.3h-.1zM109.3 154l.4-.3v.7l-.2-.4M109.9 153.4v1.1"/>
<path d="M110 154h5.7M112.1 152.7h.8l1 1.3M113.2 154l-.7 1.3h-1.1M145.2 140.1h4.4M145.3 141.7a3.5 3.5 0 0 1 4.3 0M148 153.2h3.2M156.1 146.7h4.4M156.2 148.3a3.5 3.5 0 0 1 4.3 0M130.5 162h3.3M154.5 162h3.3M161.1 186h3.2"/>
</g>
<g fill="#800000" stroke="#800000" stroke-width=".18">
<path d="M69.2 78.1h3.5v.4h-3.5z"/>
<path d="M69.2 77.2h3.5v.4h-3.5z"/>
<path d="M114.9 78.3h.8v.1h-.8z"/>
<path d="M115.2 77.9h.1v.8h-.1z"/>
<path d="M110.7 154.8h1v1h-1z"/>
<path d="M84.3 23.6h.8v.2h-.8z"/>
<path d="M84.6 23.3h.2v.8h-.2z"/>
<path d="M121.5 25.8h.7v.2h-.7z"/>
<path d="M121.8 25.5h.1v.8h-.1z"/>
<path d="M228.2 24.1h1.1v.7h-1.1z"/>
<path d="M231.5 24.1h1.1v.7h-1.1z"/>
<path d="M229.7 24.1h1.5v.7h-1.5z"/>
<path d="M234.8 37.2h1.1v.7h-1.1z"/>
<path d="M238.1 37.2h1.1v.7h-1.1z"/>
<path d="M236.2 37.2h1.5v.7h-1.5z"/>
</g>
<g fill="#800000" stroke="#800000" stroke-width=".18">
<path d="M116.8 79.7l1.2 .2 1 .6-.1 .1-1.2-.6-.9-.1z" fill-rule="evenodd"/>
<path d="M114.6 80.5l1.1-.6 1.1-.2v.2l-1.3 .3-.7 .4z" fill-rule="evenodd"/>
<path d="M162.5 111.5h.4v.4h-.4z" fill-rule="evenodd"/>
<path d="M166.9 111.5h.4v.4h-.4z" fill-rule="evenodd"/>
<path d="M124.8 95.5a1.2 1.2 0 0 1 1.8 .3 1.2 1.2 0 0 1-.7 1.8 1.2 1.2 0 0 1-1.5-1.2h.2a.98 .98 0 0 1 1.4-.9 .98 .98 0 0 1 .2 1.6 .98 .98 0 0 1-1.6-.4v-.3h-.2z" fill-rule="evenodd"/>
<path d="M86.3 25.1l1.1 .2 1.1 .5-.2 .2-1.2-.6-.8-.1z" fill-rule="evenodd"/>
<path d="M84.1 25.8l1-.5 1.2-.2v.2l-.9 .1-1.2 .6z" fill-rule="evenodd"/>
<path d="M123.4 27.3l1.1 .2 1.1 .5-.1 .2-1.2-.6-.9-.1z" fill-rule="evenodd"/>
<path d="M121.2 28l1-.5 1.2-.2v.2l-1.3 .2-.8 .5z" fill-rule="evenodd"/>
<path d="M235.1 39.4h.4v.4h-.4z" fill-rule="evenodd"/>
<path d="M238.4 39.4h.4v.4h-.4z" fill-rule="evenodd"/>
<circle cx="169.3" cy="151" r=".44"/>
<circle cx="169.3" cy="155.4" r=".44"/>
<circle cx="115.7" cy="154" r=".86"/>
<circle cx="111.7" cy="152.7" r=".6"/>
<circle cx="228.8" cy="26.5" r=".29"/>
<circle cx="232.1" cy="26.5" r=".29"/>
</g>
<g fill="none" stroke="#800000" stroke-width=".19">
<path d="M164.9 17.8l.3 .8 .6-1.7 .5 1.7 .6-1.7 .5 1.7 .6-1.7 .5 1.7 .5-1.7 .3 .9M186.7 6.9l.4 .8 .5-1.7 .6 1.7 .5-1.7 .6 1.7 .5-1.7 .6 1.7 .5-1.7 .2 .9M204.2 6.9l.2 .8 .6-1.7 .5 1.7 .6-1.7 .5 1.7 .6-1.7 .5 1.7 .6-1.7 .3 .9M219.5 20l-.9 .2 1.8 .5-1.8 .6 1.8 .5-1.8 .6 1.8 .5-1.8 .6 1.8 .5-.9 .3M241.4 17.8l-.9 .2 1.7 .5-1.7 .6 1.7 .5-1.7 .6 1.7 .5-1.7 .6 1.7 .5-.8 .3M114.6 26.5l-.8 .2 1.7 .6-1.7 .5 1.7 .6-1.7 .5 1.7 .6-1.7 .5 1.7 .6-.9 .3M223.9 30.9l-.9 .2 1.7 .5-1.7 .6 1.7 .5-1.7 .6 1.7 .5-1.7 .6 1.7 .5-.8 .4M245.7 30.9l-.8 .2 1.7 .5-1.7 .6 1.7 .5-1.7 .6 1.7 .5-1.7 .6 1.7 .5-.9 .4M114.6 44l-.8 .2 1.7 .6-1.7 .5 1.7 .5-1.7 .6 1.7 .5-1.7 .6 1.7 .5-.9 .4M217.3 57.1l-.8 .2 1.7 .6-1.7 .5 1.7 .5-1.7 .6 1.7 .5-1.7 .6 1.7 .6-.9 .3M147.4 85.5l.3 .9 .6-1.8 .5 1.8 .6-1.8 .5 1.8 .6-1.8 .5 1.8 .6-1.8 .2 .9M154 83.3l.3 .9 .6-1.8 .5 1.8 .5-1.8 .6 1.8 .5-1.8 .6 1.8 .5-1.8 .2 .9"/>
<path d="M160.5 81.1l.3 .9 .6-1.7 .5 1.7 .6-1.7 .5 1.7 .6-1.7 .5 1.7 .6-1.7 .2 .8M180.2 113.9l.3-.9 .6 1.8 .5-1.8 .6 1.8 .5-1.8 .5 1.8 .6-1.8 .5 1.8 .3-.9M223.9 103l.8 .2-1.7 .5 1.7 .6-1.7 .5 1.7 .6-1.7 .5 1.7 .6-1.7 .5 .9 .4"/>
</g>
<path d="M230.4 25.5v.3h-.2l.2-.8 .3 .8M237 38.7v.2h-.2l.2-.8 .2 .8" fill="none" stroke="#800000" stroke-width=".28"/>
<g fill="none" stroke="#008000" stroke-width=".18">
<path d="M86.3 15.6v6.5h13.1M162.7 17.8h-30.6v24h28.4M171.4 17.8h32.8v37.1h-4.3M184.6 6.9h-32.8v26.2h8.7M202 6.9h-8.7v15.2h15.3v50.3h37.1v104.8h-32.7M210.8 6.9v6.5M219.5 17.8v-2.2h17.5v17.5M223.9 15.6v13.1M230.4 11.2v8.8M241.4 15.6v-2.2h4.3v15.3M86.3 28.7v21.8h37.1v-19.6M105.9 28.7v8.7h8.7"/>
<path d="M112.5 22.1h19.6M114.6 22.1v2.2M114.6 33.1v8.7M123.4 22.1v2.2M199.9 37.4h30.5v2.2h2.2M226.1 26.5h-8.8v6.6h-17.4M234.8 26.5h15.3v135.5h-37.1M241.4 24.3v2.2M241.4 39.6h13.1v124.5h-41.5M245.7 37.4v2.2M114.6 50.5v2.2M138.7 41.8v21.8h21.8"/>
<path d="M217.3 54.9h-4.3v4.4h-13.1M57.8 76.8h6.6v6.5M57.8 74.6h26.3M97.2 74.6h21.8M116.8 70.2v6.6M156.1 63.6v2.2M199.9 63.6h10.9v4.4h6.5v-4.4M204.2 63.6v2.2M71 81.1v2.2M77.5 98.6v-2.2h4.4v13.1h4.4M90.6 81.1v2.2M145.2 83.3h6.6"/>
<path d="M154 85.5h13.1M158.3 81.1h-13.1v8.8M160.5 83.3h6.6M169.3 96.4v4.4M193.3 81.1h39.3v52.5h-19.6M193.3 83.3h37.1v48.1h-17.4M193.3 85.5h35v93.9h-15.3M223.9 94.2v6.6M86.3 113.9h-43.8v87.4h190.1v-50.3h-19.6M86.3 118.3h-11v17.4h61.2v17.5h-10.9M86.3 111.7h-41.6v85.2h185.7v-48.1h-17.4M108.1 109.5h6.5"/>
<path d="M108.1 116.1h6.5M154 113.9h6.5v-2.2h-4.4v2.2M169.3 113.9h8.7M169.3 107.4v21.8h2.1M186.7 113.9h2.2M217.3 111.7h4.4v8.8M217.3 109.5h17.5v26.2h-21.8M217.3 107.4h2.2v4.3M51.3 135.7h4.4M60 135.7h4.4M86.3 124.8h-21.9v13.1M86.3 120.5h-8.8v13.1h56.8v21.8h-8.7"/>
<path d="M86.3 122.6h-35v15.3M138.7 129.2v6.5M147.4 122.6v15.3h24M147.4 135.7h24M147.4 133.6h24M51.3 144.5v4.3h13.1v-4.3M57.8 148.8v4.4M125.6 151h6.5M125.6 159.8h6.5M147.4 144.5v6.5h10.9M162.7 153.2h-6.6v6.6M169.3 151h2.1"/>
<path d="M169.3 155.4h2.1M171.4 142.3h-13.1v2.2M213 159.8h8.7M162.7 175.1h8.7M162.7 177.2h8.7M171.4 172.9h-8.7v10.9M213 175.1h8.7M213 172.9h8.7M213 170.7h8.7"/>
</g>
<g fill="#008000" stroke="#008000" stroke-width=".18">
<circle cx="162.7" cy="177.2" r=".44"/>
<circle cx="162.7" cy="175.1" r=".44"/>
<circle cx="149.6" cy="151" r=".44"/>
<circle cx="156.1" cy="113.9" r=".44"/>
<circle cx="160.5" cy="111.7" r=".44"/>
<circle cx="160.5" cy="113.9" r=".44"/>
<circle cx="57.8" cy="148.8" r=".44"/>
<circle cx="145.2" cy="85.5" r=".44"/>
<circle cx="145.2" cy="83.3" r=".44"/>
<circle cx="219.5" cy="111.7" r=".44"/>
<circle cx="204.2" cy="63.6" r=".44"/>
<circle cx="114.6" cy="50.5" r=".44"/>
<circle cx="71" cy="74.6" r=".44"/>
<circle cx="147.4" cy="135.7" r=".44"/>
<circle cx="147.4" cy="133.6" r=".44"/>
<circle cx="147.4" cy="137.9" r=".44"/>
<circle cx="116.8" cy="74.6" r=".44"/>
<circle cx="116.8" cy="70.2" r=".44"/>
<circle cx="86.3" cy="22.1" r=".44"/>
<circle cx="245.7" cy="13.4" r=".44"/>
<circle cx="169.3" cy="113.9" r=".44"/>
<circle cx="169.3" cy="111.7" r=".44"/>
<circle cx="193.3" cy="6.9" r=".44"/>
<circle cx="223.9" cy="109.5" r=".44"/>
<circle cx="64.4" cy="135.7" r=".44"/>
<circle cx="51.3" cy="135.7" r=".44"/>
<circle cx="245.7" cy="39.6" r=".44"/>
<circle cx="156.1" cy="63.6" r=".44"/>
<circle cx="138.7" cy="41.8" r=".44"/>
<circle cx="132.1" cy="22.1" r=".44"/>
<circle cx="114.6" cy="22.1" r=".44"/>
<circle cx="223.9" cy="15.6" r=".44"/>
<circle cx="230.4" cy="15.6" r=".44"/>
<circle cx="114.6" cy="37.4" r=".44"/>
<circle cx="219.5" cy="26.5" r=".44"/>
<circle cx="223.9" cy="37.4" r=".44"/>
</g>
<g font-size="3.5">
<text x="3.5" y="205.4">2/28/16</text>
<text x="16.3" y="205.4">6:33 PM f=0.86 /Users/Ladvien/Ladviens-Eagle-Files/Lab Controller Board/Lab Controller Board v09.sch (Sheet: 2/2)</text>
</g>
<g font-size="1.8" fill="#808080">
<text x="166.9" y="33.7">REST</text>
<text x="189.8" y="33.7">TXD</text>
<text x="166.9" y="38.1">ADC</text>
<text x="189.6" y="38.1">RXD</text>
<text x="166.9" y="42.5">CH_PD</text>
<text x="166.9" y="46.8">GPIO16</text>
<text x="187.8" y="46.8">GPIO5</text>
<text x="187.8" y="42.5">GPIO4</text>
<text x="166.9" y="51.2">GPIO14</text>
<text x="187.8" y="51.2">GPIO0</text>
<text x="166.9" y="55.6">GPIO12</text>
<text x="166.9" y="59.9">GPIO13</text>
<text x="186.8" y="59.9">GPIO15</text>
<text x="187.8" y="55.6">GPIO2</text>
<text x="166.9" y="64.3">VCC</text>
<text x="189.4" y="64.3">GND</text>
<text x="55.5" y="76.5">1</text>
<text x="55.5" y="74.3">2</text>
<text x="171.3" y="81.8">BLU-C</text>
<text x="171.3" y="84">GRN-C</text>
<text x="183.2" y="84">GRN-A</text>
<text x="183.7" y="81.8">BLU-A</text>
<text x="171.3" y="86.2">RED-C</text>
<text x="183.4" y="86.2">RED-A</text>
<text x="215" y="107">3</text>
<text x="87.6" y="109.2">1</text>
<text x="87.6" y="111.4">2</text>
<text x="87.6" y="113.6">3</text>
<text x="105.7" y="113.6">14</text>
<text x="105.7" y="111.4">15</text>
<text x="105.7" y="109.2">16</text>
<text x="161.4" y="111.4">1</text>
<text x="161.4" y="113.6">2</text>
<text x="167.4" y="111.4">3</text>
<text x="167.4" y="113.6">4</text>
<text x="215" y="111.4">1</text>
<text x="215" y="109.2">2</text>
<text x="87.6" y="115.8">4</text>
<text x="87.6" y="118">5</text>
<text x="105.7" y="118">12</text>
<text x="105.7" y="115.8">13</text>
<text x="87.6" y="120.1">6</text>
<text x="87.6" y="122.3">7</text>
<text x="87.6" y="124.5">8</text>
<text x="105.7" y="124.5">9</text>
<text x="105.7" y="122.3">10</text>
<text x="105.7" y="120.1">11</text>
<text x="171.8" y="128.9">29</text>
<text x="177.8" y="129.8">PC6(/RESET)</text>
<text x="196.9" y="129.8">PC0(ADC0)</text>
<text x="210.6" y="131.1">24</text>
<text x="210.6" y="128.9">23</text>
<text x="171.8" y="133.3">18</text>
<text x="172.8" y="135.4">4</text>
<text x="172.8" y="137.6">6</text>
<text x="177.8" y="136.4">VCC</text>
<text x="177.8" y="134.2">AVCC</text>
<text x="196.9" y="136.4">PC3(ADC3)</text>
<text x="196.9" y="134.2">PC2(ADC2)</text>
<text x="196.9" y="132">PC1(ADC1)</text>
<text x="210.6" y="137.6">27</text>
<text x="210.6" y="135.4">26</text>
<text x="210.6" y="133.3">25</text>
<text x="171.8" y="142">20</text>
<text x="177.8" y="138.6">VCC</text>
<text x="177.8" y="143">AREF</text>
<text x="192.6" y="138.6">PC4(ADC4/SDA)</text>
<text x="192.8" y="140.8">PC5(ADC5/SCL)</text>
<text x="201.7" y="143">ADC6</text>
<text x="210.6" y="142">19</text>
<text x="210.6" y="139.8">28</text>
<text x="197.9" y="149.5">PD0(RXD)</text>
<text x="201.7" y="145.1">ADC7</text>
<text x="210.6" y="148.5">30</text>
<text x="210.6" y="144.2">22</text>
<text x="116.4" y="151.7">VBUS</text>
<text x="119" y="153.9">D+</text>
<text x="172.8" y="155.1">8</text>
<text x="172.8" y="150.7">7</text>
<text x="177.8" y="151.7">PB6(XTAL1/TOSC1)</text>
<text x="197.8" y="153.9">PD2(INT0)</text>
<text x="198.1" y="151.7">PD1(TXD)</text>
<text x="210.6" y="155.1">1</text>
<text x="210.6" y="152.9">32</text>
<text x="210.6" y="150.7">31</text>
<text x="117.3" y="160.4">GND</text>
<text x="119.4" y="156.1">D-</text>
<text x="119.5" y="158.2">ID</text>
<text x="177.8" y="156.1">PB7(XTAL2/TOSC2)</text>
<text x="195.3" y="158.2">PD4(XCK/T0)</text>
<text x="197.8" y="156.1">PD3(INT1)</text>
<text x="199.6" y="160.4">PD5(T1)</text>
<text x="210.6" y="161.7">10</text>
<text x="210.6" y="159.5">9</text>
<text x="210.6" y="157.3">2</text>
<text x="197.7" y="164.8">PD7(AIN1)</text>
<text x="197.7" y="162.6">PD6(AIN0)</text>
<text x="210.6" y="163.8">11</text>
<text x="171.8" y="172.6">21</text>
<text x="177.8" y="173.5">AGND</text>
<text x="193.9" y="173.5">PB2(SS/OC1B)</text>
<text x="196.9" y="171.4">PB1(OC1A)</text>
<text x="198.8" y="169.2">PB0(ICP)</text>
<text x="210.6" y="172.6">14</text>
<text x="210.6" y="170.4">13</text>
<text x="210.6" y="168.2">12</text>
<text x="172.8" y="174.8">3</text>
<text x="172.8" y="176.9">5</text>
<text x="177.8" y="175.7">GND</text>
<text x="177.8" y="177.9">GND</text>
<text x="192.9" y="175.7">PB3(MOSI/OC2)</text>
<text x="197.2" y="177.9">PB4(MISO)</text>
<text x="210.6" y="179.1">17</text>
<text x="210.6" y="176.9">16</text>
<text x="210.6" y="174.8">15</text>
<text x="198.1" y="180.1">PB5(SCK)</text>
</g>
</svg>
